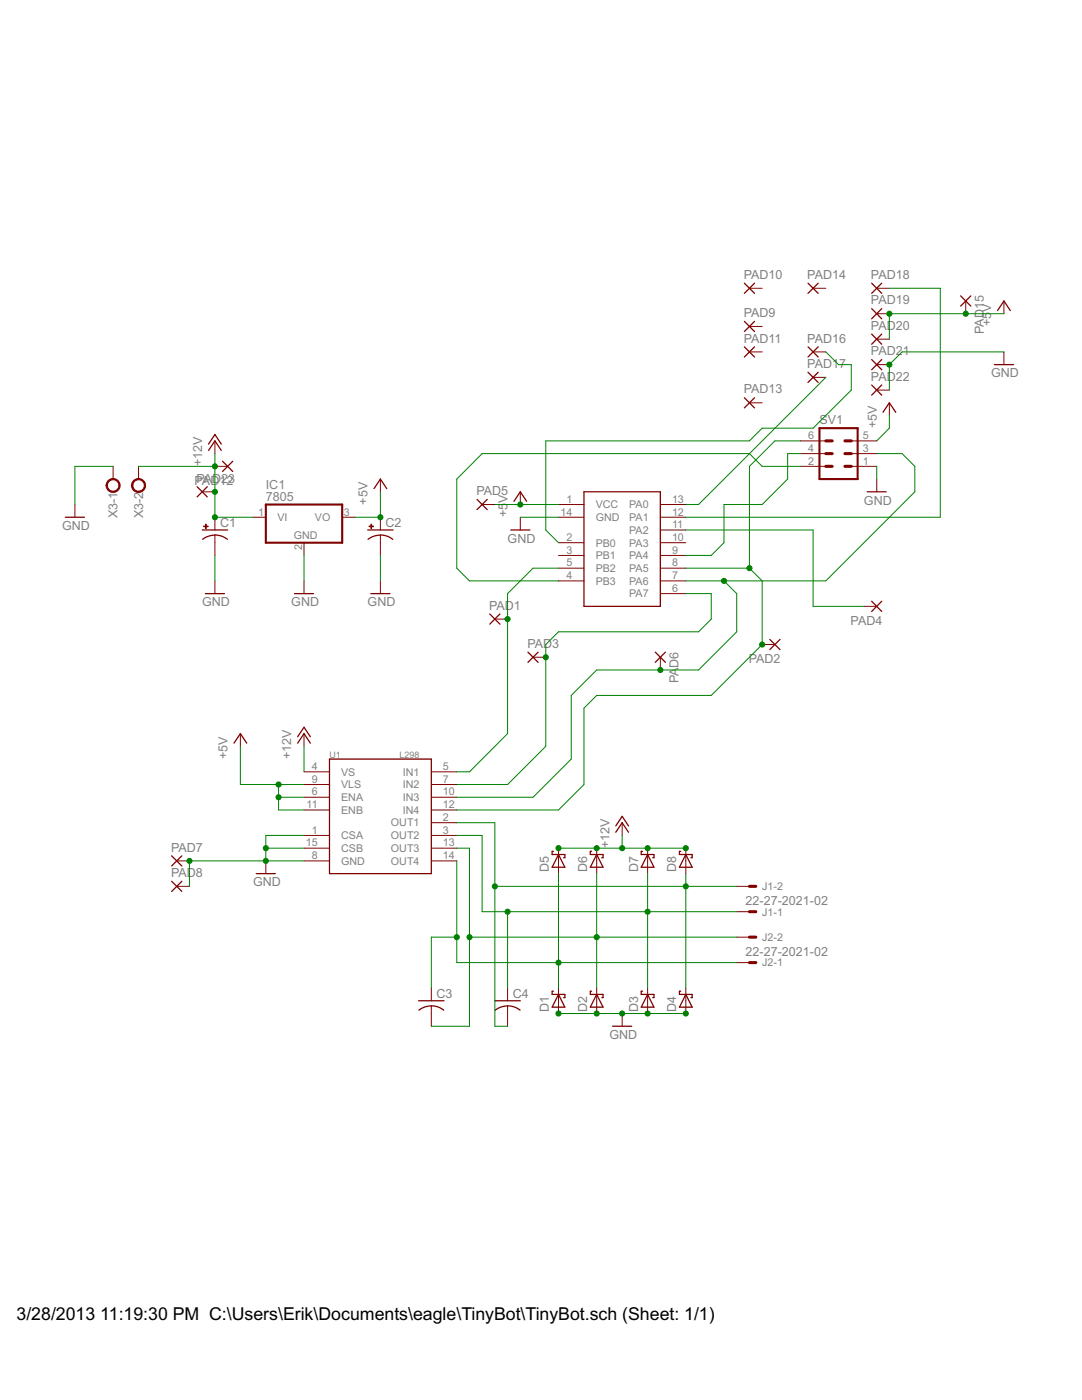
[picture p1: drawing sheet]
<svg xmlns="http://www.w3.org/2000/svg" width="216mm" height="279mm" viewBox="0 0 216 279" stroke-linecap="round" stroke-linejoin="round" font-family="sans-serif">
<g fill="none" stroke="#800000" stroke-width=".25">
<path d="M148.5 56.5l2.1 2M150.6 56.5l-2.1 2M161.2 56.5l2.1 2M163.3 56.5l-2.1 2M173.9 56.5l2 2M175.9 56.5l-2 2M191.7 59.1l2 2M193.7 59.1l-2 2M148.5 64.1l2.1 2.1M148.5 69.2l2.1 2M148.5 79.4l2.1 2M150.6 64.1l-2.1 2.1"/>
<path d="M150.6 69.2l-2.1 2M150.6 79.4l-2.1 2M161.2 69.2l2.1 2M161.2 74.3l2.1 2M163.3 69.2l-2.1 2M163.3 74.3l-2.1 2M173.9 61.6l2 2M173.9 66.7l2 2M173.9 71.8l2 2M173.9 76.8l2 2.1M175.9 61.6l-2 2M175.9 66.7l-2 2"/>
<path d="M175.9 71.8l-2 2M175.9 76.8l-2 2.1M198.4 72.8h3.8M199.1 62l1.2-1.9 1.3 1.9M39.3 97.1l2.1 2.1M41.4 97.1l-2.1 2.1M41.6 89.9l1.3-1.9 1.3 1.9M41.6 88.6l1.3-1.9 1.3 1.9M44.4 92.1l2 2M46.4 92.1l-2 2M74.6 97.5l1.3-1.9 1.3 1.9M95.2 99.7l2 2"/>
<path d="M97.2 99.7l-2 2M116.5 98.1h15.3v22.9h-15.3zM173 98.1h3.8M176.2 82.3l1.3-1.9 1.2 1.9M13 103.2h3.8M40.3 105.8h5.1M41 118.5h3.8M42.9 106.8l1.5 .3 1 .5M42.9 106.8l-1.6 .3-.9 .5M58.8 118.5h3.8M73.4 105.8h5M74 118.5h3.8"/>
<path d="M75.9 106.8h.5a3.8 3.8 0 0 1 2 .8M75.9 106.8l-1.6 .3-.9 .5M101.9 105.8h3.8M102.6 100.1l1.2-2 1.3 2M173.9 120l2 2M175.9 120l-2 2M97.7 122.5l2.1 2.1M99.8 122.5l-2.1 2.1M105.3 130.2l2.1 2M107.4 130.2l-2.1 2M130.7 130.2l2.1 2M132.8 130.2l-2.1 2"/>
<path d="M153.6 127.6l2 2M155.6 127.6l-2 2M46.7 148.3l1.3-1.9 1.2 1.9M59.4 148.3l1.3-1.9 1.2 1.9M59.4 147l1.3-1.9 1.2 1.9M65.7 151.5h20.4v22.8h-20.4zM34.2 170.8l2.1 2M34.2 175.9l2.1 2M36.3 170.8l-2.1 2M36.3 175.9l-2.1 2M51.1 174.3h3.8M110.4 169.9h-.2v.6h2.5v.7h-.2"/>
<path d="M111.4 170.5l1.3 2.6h-2.5zM118 169.9h-.2v.6h2.5v.7h-.2M119.1 170.5l1.2 2.6h-2.5zM122.9 166.1l1.2-1.9 1.3 1.9M122.9 164.8l1.2-1.9 1.3 1.9M128.2 169.9h-.2v.6h2.5v.7h-.3M129.2 170.5l1.3 2.6h-2.5zM135.8 169.9h-.2v.6h2.5v.7h-.2M136.8 170.5l1.3 2.6h-2.5zM83.5 199.7h5.1M98.7 199.7h5.1M110.4 197.8h-.2v.7h2.5v.6h-.2"/>
<path d="M111.4 198.5l1.3 2.5h-2.5zM118 197.8h-.2v.7h2.5v.6h-.2M119.1 198.5l1.2 2.5h-2.5zM128.2 197.8h-.2v.7h2.5v.6h-.3M129.2 198.5l1.3 2.5h-2.5zM135.8 197.8h-.2v.7h2.5v.6h-.2M136.8 198.5l1.3 2.5h-2.5zM83.6 201.6a4 4 0 0 1 4.9 0M98.8 201.6a4 4 0 0 1 5 0M122.2 204.8h3.8"/>
</g>
<g fill="none" stroke="#800000" stroke-width=".2">
<path d="M149.5 57.5h2.6M162.2 57.5h2.6M174.9 57.5h2.6M149.5 65.2h2.6M149.5 70.2h2.6M162.2 70.2h2.6M162.2 75.3h2.6M174.9 62.6h2.6M174.9 67.7h2.6M174.9 72.8h2.6M174.9 77.9h2.6M192.7 60.1v2.5"/>
<path d="M200.3 60.1v2.5M200.3 70.2v2.6M22.6 93.1v2.5M27.6 93.1v2.5M40.3 98.1h2.6M42.9 88v2.5M42.9 93.1h2.5M75.9 95.6v2.5M103.8 98.1v2.6M149.5 80.4h2.6M159.7 93.1h5.1M159.7 90.5h5.1"/>
<path d="M159.7 88h5.1M169.9 93.1h5M169.9 90.5h5M169.9 88h5M174.9 95.6v2.5M177.5 80.4v2.5M14.9 100.7v2.5M42.9 103.2v2.6M42.9 106.8v4M42.9 115.9v2.6M50.5 103.2h2.5M60.7 108.3v2.5"/>
<path d="M60.7 115.9v2.6M68.3 103.2h2.5M75.9 103.2v2.6M75.9 106.8v4M75.9 115.9v2.6M96.2 100.7h2.5M103.8 103.2v2.6M111.4 103.2h5.1M111.4 100.7h5.1M111.4 108.3h5.1M111.4 110.8h5.1M111.4 113.4h5.1"/>
<path d="M111.4 115.9h5.1M131.8 103.2h5M131.8 100.7h5M131.8 105.8h5M131.8 108.3h5M131.8 110.8h5M131.8 113.4h5M131.8 115.9h5M131.8 118.5h5M98.7 123.5h2.6M106.4 131.2h2.5M131.8 131.2v2.5"/>
<path d="M152.1 128.6h2.5M172.4 121h2.5M48 146.4v2.5M60.7 154h5M60.7 159.1h5M60.7 156.6h5M60.7 146.4v2.5M86.1 154h5M86.1 159.1h5M86.1 156.6h5M35.3 171.8h2.5M35.3 176.9h2.5"/>
<path d="M53 171.8v2.5M60.7 171.8h5M60.7 161.6h5M60.7 166.7h5M60.7 169.3h5M86.1 164.2h5M86.1 171.8h5M86.1 161.6h5M86.1 166.7h5M86.1 169.3h5M111.4 169.3v5M119.1 169.3v5"/>
<path d="M124.1 164.2v2.5M129.2 169.3v5M136.8 169.3v5M147 176.9h2.5M86.1 197.2v2.5M101.3 197.2v2.5M111.4 197.2v5.1M119.1 197.2v5.1M129.2 197.2v5.1M136.8 197.2v5.1M147 181.9h2.5M147 192.1h2.5"/>
<path d="M147 187h2.5M86.1 200.7v4.1M101.3 200.7v4.1M124.1 202.3v2.5"/>
</g>
<path d="M163.5 85.4h7.6v10.2h-7.6zM53 100.7h15.3v7.6h-15.3z" fill="none" stroke="#800000" stroke-width=".42"/>
<g fill="#800000" stroke="#800000" stroke-width=".2">
<path d="M40.6 105h.9v.1h-.9z"/>
<path d="M41 104.6h.1v.9h-.1z"/>
<path d="M73.6 105h.9v.1h-.9z"/>
<path d="M74 104.6h.1v.9h-.1z"/>
</g>
<g fill="#800000" stroke="#800000" stroke-width=".2">
<path d="M21.5 95.9a1.4 1.4 0 0 1 2.3 .3 1.4 1.4 0 0 1-.9 2 1.4 1.4 0 0 1-1.7-1.3h.2a1.15 1.15 0 0 1 1.6-1.1 1.15 1.15 0 0 1 .3 1.9 1.15 1.15 0 0 1-1.8-.5l-.1-.3h-.2z" fill-rule="evenodd"/>
<path d="M26.6 95.9a1.4 1.4 0 0 1 2.3 .3 1.4 1.4 0 0 1-.9 2 1.4 1.4 0 0 1-1.8-1.3h.3a1.15 1.15 0 0 1 1.6-1.1 1.15 1.15 0 0 1 .3 1.9 1.15 1.15 0 0 1-1.9-.5v-.3h-.3z" fill-rule="evenodd"/>
</g>
<path d="M164.8 88h1.3M164.8 90.5h1.3M164.8 93.1h1.3M168.6 88h1.3M168.6 90.5h1.3M168.6 93.1h1.3M149.5 176.9h1.3M149.5 181.9h1.3M149.5 192.1h1.3M149.5 187h1.3" fill="none" stroke="#800000" stroke-width=".61"/>
<g fill="none" stroke="#008000" stroke-width=".2">
<path d="M177.5 57.5h10.1v45.7h-50.8M164.8 75.3l-25.4 25.4h-2.6M164.8 70.2l2.5 2.6h2.6v5.1l-7.7 7.5h-10.1l-2.6 2.6h-40.6v17.8l2.5 2.5M200.3 70.2h-20.3l-2.5 2.6v5.1M200.3 62.6h-22.8v5.1M22.6 93.1h-7.7v7.6M27.6 93.1h15.3M42.9 90.5v12.7h7.6M75.9 98.1v5.1h-5.1M159.7 93.1h-7.6l-2.6-2.6h-53.3l-5.1 5.1v17.8l2.6 2.5h17.7M159.7 90.5h-2.5v5.1l-5.1 5.1h-7.6v7.6l-2.6 2.5h-5.1M159.7 88h-5.1l-5.1 5.1v20.3"/>
<path d="M174.9 93.1v2.5M174.9 90.5h5.1l2.5 2.6v5l-17.7 17.8h-28M177.5 82.9v2.5l-2.6 2.6M42.9 110.8v5.1M60.7 110.8v5.1M75.9 110.8v5.1M98.7 100.7h12.7M103.8 103.2h7.6M111.4 113.4h-5l-5.1 5.1v27.9l-7.6 7.6h-2.6M136.8 118.5h5.1v5l-2.5 2.6h-28l-2.5 2.5v20.3l-7.6 7.7h-10.2M136.8 113.4h12.7M136.8 105.8h25.4v15.2h10.2"/>
<path d="M144.5 115.9l2.5 2.6v7.6l-7.6 7.6h-20.3l-5.1 5.1v12.7l-7.6 7.6h-15.3M149.5 113.4l2.6 2.5v12.7l-10.2 10.2h-22.8l-2.6 2.5v15.3l-5.1 5h-20.3M48 148.9v7.7h12.7M55.6 159.1h5.1M55.6 156.6v5h5.1M60.7 148.9v5.1M53 169.3h7.7M60.7 171.8h-22.9v5.1M60.7 166.7h-7.7v5.1M91.1 169.3h2.6v35.5h-7.6M91.1 166.7h5.1v15.2h50.8M91.1 171.8v20.3h55.9"/>
<path d="M91.1 164.2h7.6v40.6h2.6M98.7 176.9h48.3M111.4 169.3h25.4M111.4 174.3v22.9M119.1 174.3v22.9M124.1 166.7v2.6M129.2 174.3v22.9M136.8 174.3v22.9M91.1 187h-5v10.2M93.7 187h53.3M101.3 181.9v15.3M111.4 202.3h25.4"/>
</g>
<g fill="#008000" stroke="#008000" stroke-width=".2">
<circle cx="53" cy="171.8" r=".51"/>
<circle cx="53" cy="169.3" r=".51"/>
<circle cx="37.8" cy="171.8" r=".51"/>
<circle cx="119.1" cy="202.3" r=".51"/>
<circle cx="129.2" cy="202.3" r=".51"/>
<circle cx="124.1" cy="202.3" r=".51"/>
<circle cx="111.4" cy="202.3" r=".51"/>
<circle cx="136.8" cy="202.3" r=".51"/>
<circle cx="177.5" cy="72.8" r=".51"/>
<circle cx="42.9" cy="103.2" r=".51"/>
<circle cx="42.9" cy="93.1" r=".51"/>
<circle cx="42.9" cy="98.1" r=".51"/>
<circle cx="124.1" cy="169.3" r=".51"/>
<circle cx="111.4" cy="169.3" r=".51"/>
<circle cx="119.1" cy="169.3" r=".51"/>
<circle cx="129.2" cy="169.3" r=".51"/>
<circle cx="136.8" cy="169.3" r=".51"/>
<circle cx="75.9" cy="103.2" r=".51"/>
<circle cx="55.6" cy="156.6" r=".51"/>
<circle cx="55.6" cy="159.1" r=".51"/>
<circle cx="103.8" cy="100.7" r=".51"/>
<circle cx="177.5" cy="62.6" r=".51"/>
<circle cx="192.7" cy="62.6" r=".51"/>
<circle cx="111.4" cy="192.1" r=".51"/>
<circle cx="91.1" cy="187" r=".51"/>
<circle cx="119.1" cy="187" r=".51"/>
<circle cx="93.7" cy="187" r=".51"/>
<circle cx="129.2" cy="181.9" r=".51"/>
<circle cx="101.3" cy="181.9" r=".51"/>
<circle cx="136.8" cy="176.9" r=".51"/>
<circle cx="98.7" cy="176.9" r=".51"/>
<circle cx="149.5" cy="113.4" r=".51"/>
<circle cx="152.1" cy="128.6" r=".51"/>
<circle cx="108.9" cy="131.2" r=".51"/>
<circle cx="144.5" cy="115.9" r=".51"/>
<circle cx="131.8" cy="133.7" r=".51"/>
<circle cx="101.3" cy="123.5" r=".51"/>
</g>
<g font-size="4">
<text x="3.3" y="263.5">3/28/2013</text>
<text x="20" y="263.5">11:19:30 PM C:\Users\Erik\Documents\eagle\TinyBot\TinyBot.sch (Sheet: 1/1)</text>
</g>
<g font-size="2.8" fill="#808080">
<text x="148.4" y="55.7">PAD10</text>
<text x="161.1" y="55.7">PAD14</text>
<text x="173.8" y="55.7">PAD18</text>
<text x="148.4" y="63.3">PAD9</text>
<text x="173.8" y="60.8">PAD19</text>
<text x="173.8" y="65.8">PAD20</text>
<text x="197.8" y="65.1" transform="rotate(-90 197.8 65.1)">+5</text>
<text x="197.8" y="62.3" transform="rotate(-90 197.8 62.3)">V</text>
<text x="148.4" y="68.4">PAD11</text>
<text x="161.1" y="68.4">PAD16</text>
<text x="173.8" y="70.9">PAD21</text>
<text x="196.3" y="66.7" transform="rotate(-90 196.3 66.7)">PAD15</text>
<text x="161.1" y="73.4">PAD17</text>
<text x="173.8" y="76">PAD22</text>
<text x="197.8" y="75.3">GND</text>
<text x="148.4" y="78.5">PAD13</text>
<text x="163.5" y="84.7">SV1</text>
<text x="174.9" y="85.5" transform="rotate(-90 174.9 85.5)">+5V</text>
<text x="40.3" y="93.1" transform="rotate(-90 40.3 93.1)">+12V</text>
<text x="38.8" y="96.7">PAD12</text>
<text x="39.2" y="96.3">PAD23</text>
<text x="53" y="100.1">7805</text>
<text x="53" y="97.5">IC1</text>
<text x="73.4" y="100.7" transform="rotate(-90 73.4 100.7)">+5V</text>
<text x="95.1" y="98.8">PAD5</text>
<text x="101.3" y="100.4" transform="rotate(-90 101.3 100.4)">V</text>
<text x="172.4" y="100.7">GND</text>
<text x="12.4" y="105.8">GND</text>
<text x="23.5" y="103.4" transform="rotate(-90 23.5 103.4)">X3-1</text>
<text x="28.5" y="103.4" transform="rotate(-90 28.5 103.4)">X3-2</text>
<text x="43.9" y="105.1">C1</text>
<text x="76.9" y="105.1">C2</text>
<text x="101.3" y="103.2" transform="rotate(-90 101.3 103.2)">+5</text>
<text x="101.3" y="108.3">GND</text>
<text x="40.3" y="121">GND</text>
<text x="58.1" y="121">GND</text>
<text x="73.4" y="121">GND</text>
<text x="97.6" y="121.7">PAD1</text>
<text x="169.7" y="124.6">PAD4</text>
<text x="105.2" y="129.3">PAD3</text>
<text x="135.4" y="136.4" transform="rotate(-90 135.4 136.4)">PA</text>
<text x="135.4" y="133.2" transform="rotate(-90 135.4 133.2)">D6</text>
<text x="149.4" y="132.3">PAD2</text>
<text x="45.4" y="151.5" transform="rotate(-90 45.4 151.5)">+5V</text>
<text x="58.1" y="151.5" transform="rotate(-90 58.1 151.5)">+12V</text>
<text x="34.1" y="169.9">PAD7</text>
<text x="121.6" y="169.3" transform="rotate(-90 121.6 169.3)">+12V</text>
<text x="34.1" y="175">PAD8</text>
<text x="50.5" y="176.9">GND</text>
<text x="109.5" y="174.1" transform="rotate(-90 109.5 174.1)">D5</text>
<text x="117.2" y="174.1" transform="rotate(-90 117.2 174.1)">D6</text>
<text x="127.3" y="174.1" transform="rotate(-90 127.3 174.1)">D7</text>
<text x="134.9" y="174.1" transform="rotate(-90 134.9 174.1)">D8</text>
<text x="148.8" y="180.6">22-27-2021-02</text>
<text x="148.8" y="190.7">22-27-2021-02</text>
<text x="87.1" y="199.1">C3</text>
<text x="102.3" y="199.1">C4</text>
<text x="109.5" y="202" transform="rotate(-90 109.5 202)">D1</text>
<text x="117.2" y="202" transform="rotate(-90 117.2 202)">D2</text>
<text x="127.3" y="202" transform="rotate(-90 127.3 202)">D3</text>
<text x="134.9" y="202" transform="rotate(-90 134.9 202)">D4</text>
<text x="121.6" y="207.4">GND</text>
</g>
<g font-size="2.4" fill="#808080">
<text x="161.3" y="87.6">6</text>
<text x="172.2" y="87.6">5</text>
<text x="161.3" y="92.7">2</text>
<text x="161.3" y="90.2">4</text>
<text x="172.2" y="92.7">1</text>
<text x="172.2" y="90.2">3</text>
<text x="113" y="100.3">1</text>
<text x="118.9" y="101.5">VCC</text>
<text x="125.6" y="101.5">PA0</text>
<text x="134.1" y="100.3">13</text>
<text x="51.5" y="102.9">1</text>
<text x="55.4" y="104">VI</text>
<text x="58.6" y="107.6">GND</text>
<text x="62.9" y="104">VO</text>
<text x="68.6" y="102.9">3</text>
<text x="111.8" y="102.9">14</text>
<text x="113" y="108">2</text>
<text x="118.9" y="104">GND</text>
<text x="125.6" y="104">PA1</text>
<text x="125.6" y="106.5">PA2</text>
<text x="134.1" y="102.9">12</text>
<text x="134.1" y="105.4">11</text>
<text x="134.1" y="108">10</text>
<text x="60.3" y="109.9" transform="rotate(-90 60.3 109.9)">2</text>
<text x="113" y="110.5">3</text>
<text x="113" y="113">5</text>
<text x="118.9" y="109.1">PB0</text>
<text x="118.9" y="111.6">PB1</text>
<text x="125.6" y="109.1">PA3</text>
<text x="125.6" y="111.6">PA4</text>
<text x="134.1" y="110.5">9</text>
<text x="134.1" y="113">8</text>
<text x="113" y="115.6">4</text>
<text x="118.9" y="114.2">PB2</text>
<text x="118.9" y="116.7">PB3</text>
<text x="125.6" y="114.2">PA5</text>
<text x="125.6" y="116.7">PA6</text>
<text x="125.6" y="119.2">PA7</text>
<text x="134.1" y="115.6">7</text>
<text x="134.1" y="118.1">6</text>
<text x="62.2" y="153.7">4</text>
<text x="68.1" y="154.8">VS</text>
<text x="80.4" y="154.8">IN1</text>
<text x="88.4" y="153.7">5</text>
<text x="61.2" y="161.3">11</text>
<text x="62.2" y="158.7">6</text>
<text x="62.2" y="156.2">9</text>
<text x="68.1" y="159.9">ENA</text>
<text x="68.1" y="157.3">VLS</text>
<text x="80.4" y="159.9">IN3</text>
<text x="80.4" y="157.3">IN2</text>
<text x="88.4" y="158.7">10</text>
<text x="88.4" y="161.3">12</text>
<text x="88.4" y="156.2">7</text>
<text x="62.2" y="166.4">1</text>
<text x="68.1" y="167.5">CSA</text>
<text x="68.1" y="162.4">ENB</text>
<text x="78" y="164.9">OUT1</text>
<text x="78" y="167.5">OUT2</text>
<text x="80.4" y="162.4">IN4</text>
<text x="88.4" y="163.8">2</text>
<text x="88.4" y="166.4">3</text>
<text x="61" y="168.9">15</text>
<text x="62.2" y="171.4">8</text>
<text x="68.1" y="172.6">GND</text>
<text x="68.1" y="170">CSB</text>
<text x="78" y="172.6">OUT4</text>
<text x="78" y="170">OUT3</text>
<text x="88.4" y="171.4">14</text>
<text x="88.4" y="168.9">13</text>
<text x="152.1" y="177.6">J1-2</text>
<text x="152.1" y="182.7">J1-1</text>
<text x="152.1" y="187.8">J2-2</text>
<text x="152.1" y="192.9">J2-1</text>
</g>
<g font-size="2" fill="#808080">
<text x="65.7" y="151.2">U1</text>
<text x="79.7" y="151.2">L298</text>
</g>
</svg>
